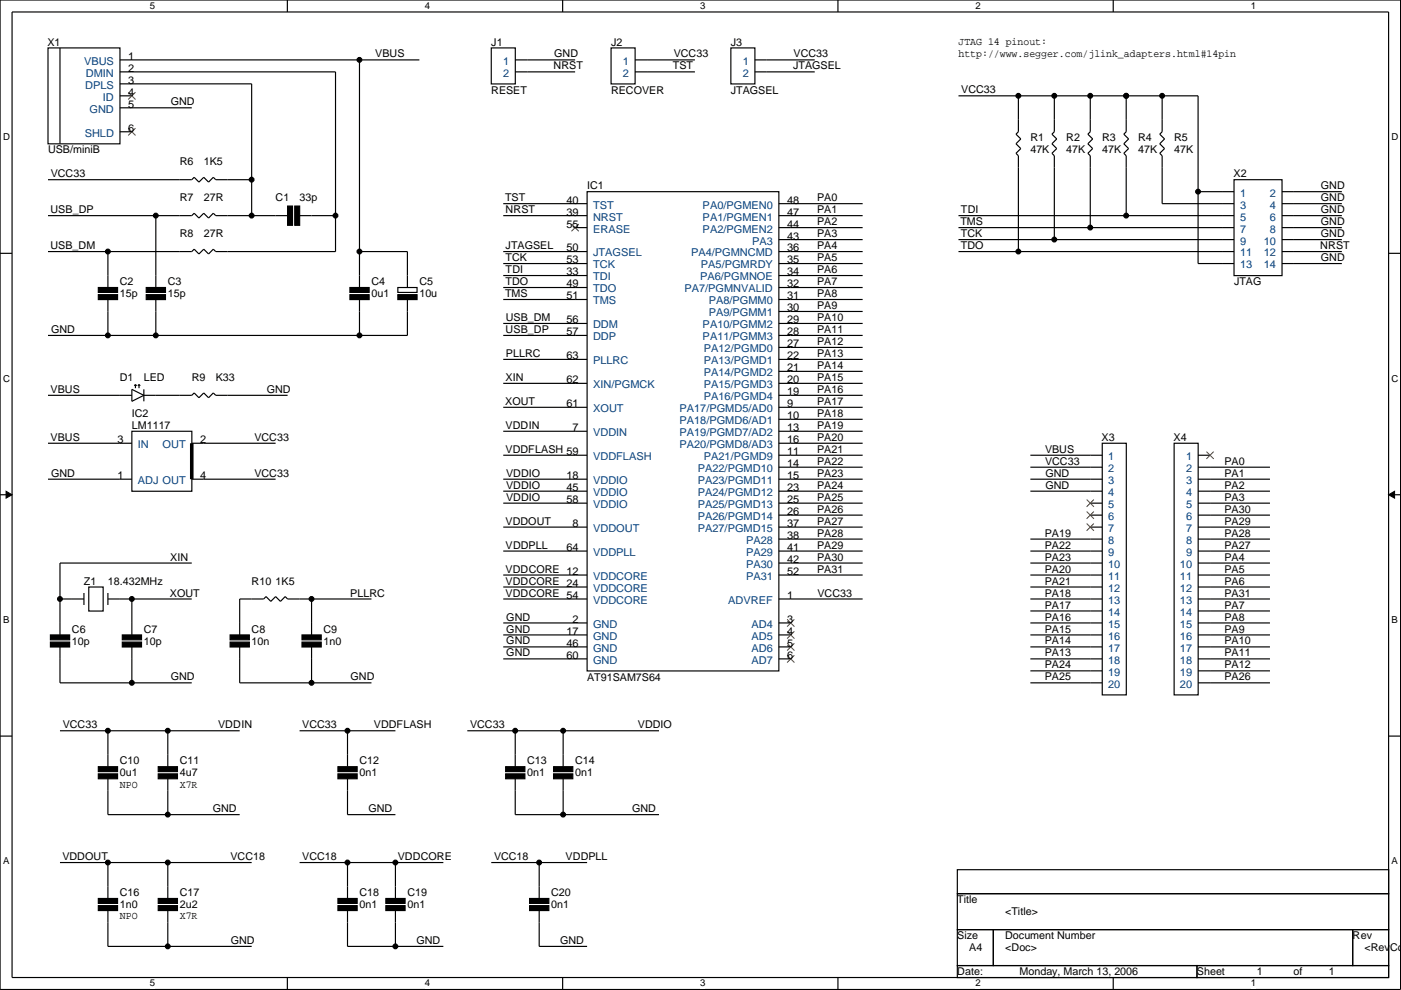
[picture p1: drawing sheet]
<svg xmlns="http://www.w3.org/2000/svg" width="297mm" height="210mm" viewBox="0 0 297 210" stroke-linecap="round" stroke-linejoin="round" font-family="sans-serif">
<path d="M0 0h297v209.8h-297zM2.6 2.5h291.8v204.8h-291.8z" fill="none" stroke="#000" stroke-width=".25"/>
<g fill="#fff">
<path d="M31.7 .3h1v2h-1z"/>
<path d="M31.7 207.5h1v2h-1z"/>
</g>
<path d="M60.9 0v2.5M60.9 207.3v2.5" fill="none" stroke="#000" stroke-width=".25"/>
<g fill="#fff">
<path d="M90.1 .3h1v2h-1z"/>
<path d="M90.1 207.5h1v2h-1z"/>
</g>
<path d="M119.3 0v2.5M119.3 207.3v2.5" fill="none" stroke="#000" stroke-width=".25"/>
<g fill="#fff">
<path d="M148.5 .3h1v2h-1z"/>
<path d="M148.5 207.5h1v2h-1z"/>
</g>
<path d="M177.7 0v2.5M177.7 207.3v2.5" fill="none" stroke="#000" stroke-width=".25"/>
<g fill="#fff">
<path d="M206.8 .3h1v2h-1z"/>
<path d="M206.8 207.5h1v2h-1z"/>
</g>
<path d="M236 0v2.5M236 207.3v2.5" fill="none" stroke="#000" stroke-width=".25"/>
<g fill="#fff">
<path d="M265.2 .3h1v2h-1z"/>
<path d="M265.2 207.5h1v2h-1z"/>
<path d="M.7 28.1h1.3v2h-1.3z"/>
<path d="M295 28.1h1.4v2h-1.4z"/>
<path d="M.7 79.3h1.3v2h-1.3z"/>
<path d="M295 79.3h1.4v2h-1.4z"/>
</g>
<path d="M0 53.7h2.6M294.4 53.7h2.6" fill="none" stroke="#000" stroke-width=".25"/>
<g fill="#fff">
<path d="M.7 130.5h1.2v2h-1.2z"/>
<path d="M295 130.5h1.2v2h-1.2z"/>
</g>
<path d="M0 104.9h2.6M294.4 104.9h2.6" fill="none" stroke="#000" stroke-width=".25"/>
<g fill="#000" stroke="#000" stroke-width=".21">
<path d="M1.3 104.2l1.3 .7-1.3 .7z" fill-rule="evenodd"/>
<path d="M294.4 104.9l1.3-.7v1.4z" fill-rule="evenodd"/>
</g>
<g fill="#fff">
<path d="M.7 181.6h1.2v2.1h-1.2z"/>
<path d="M295 181.6h1.2v2.1h-1.2z"/>
</g>
<g fill="none" stroke="#000" stroke-width=".25">
<path d="M10.2 10.2h15.2v20.3h-15.2zM12.7 10.2v20.3M25.4 17.8h28v27.9M25.4 15.2h45.7v38.1h-25.4l-.5-.5-1 1.1-1-1.1-1 1.1-1-1.1-.5 .5h-30.5M25.4 12.7h63.5M76.2 12.7v48.3M104.2 10.2h5.1v7.6h-5.1zM109.2 15.2h12.7M109.2 12.7h12.7M129.6 10.2h5.1v7.6h-5.1zM134.6 15.2h12.7M134.6 12.7h12.7"/>
<path d="M155 10.2h5.1v7.6h-5.1zM160 15.2h12.7M160 12.7h12.7M10.2 38.1h30.5l.5-.5 1 1 1-1 1 1 1-1 .5 .5h7.7M25.4 22.9h15.3M25.4 20.3h2.6M25.4 27.9h2.6M203.2 20.3h50.8v35.6h7.6M215.9 20.3v7.6l-.5 .6 1 1-1 1 1 1-1 1 .5 .5v20.3M223.5 20.3v7.6l-.5 .6 1 1-1 1 1 1-1 1 .5 .5v17.8M231.2 20.3v7.6l-.6 .6 1.1 1-1.1 1 1.1 1-1.1 1 .6 .5v15.3M238.8 20.3v7.6l-.5 .6 1 1-1 1 1 1-1 1 .5 .5v12.7"/>
<path d="M246.4 20.3v7.6l-.5 .6 1 1-1 1 1 1-1 1 .5 .5v10.2h15.2M261.6 38.1h10.2v20.3h-10.2zM10.2 45.7h30.5l.5-.5 1 1 1-1 1 1 1-1 .5 .5h15.3M22.9 53.3v7.7M33 45.7v15.3M63.5 45.7h7.6M76.2 53.3h10.2v7.7M106.7 45.7h17.8M106.7 53.3h17.8M106.7 43.2h17.8M106.7 55.9h17.8M106.7 58.4h17.8"/>
<path d="M121.9 48.3h2.6M124.5 40.6h40.6v101.7h-40.6zM165.1 45.7h17.8M165.1 53.3h17.8M165.1 43.2h17.8M165.1 48.3h17.8M165.1 50.8h17.8M165.1 55.9h17.8M165.1 58.4h17.8M203.2 45.7h58.4M203.2 53.3h58.4M203.2 48.3h58.4"/>
<path d="M203.2 50.8h58.4M254 40.6h7.6M271.8 45.7h12.7M271.8 53.3h12.7M271.8 43.2h12.7M271.8 48.3h12.7M271.8 50.8h12.7M271.8 55.9h12.7M271.8 40.6h12.7M22.9 63.5v7.6M33 63.5v7.6M76.2 63.5v7.6"/>
<path d="M84.3 61h4.1v1h-4.1zM86.4 63.5v7.6h-76.2M106.7 76.2h17.8M106.7 68.6h17.8M106.7 71.1h17.8M106.7 61h17.8M106.7 63.5h17.8M165.1 76.2h17.8M165.1 68.6h17.8M165.1 71.1h17.8M165.1 78.7h17.8M165.1 73.7h17.8"/>
<path d="M165.1 61h17.8M165.1 63.5h17.8M165.1 66h17.8M10.2 94h17.8M10.2 83.8h17.8M28 91.4h12.7v12.8h-12.7zM28 82.6l2.5 1.2-2.5 1.3zM28.7 81.5v.8M28.7 81.5l-.2 .3M28.7 81.5l.3 .3M29.5 81.5v.8M29.5 81.5l-.3 .3"/>
<path d="M29.5 81.5l.2 .3M30.5 83.8h10.2l.5-.5 1 1 1-1 1 1 1-1 .5 .5h15.3M30.5 82.6v2.5M40.7 94h17.7M106.7 81.3h17.8M106.7 86.4h17.8M106.7 91.4h17.8M106.7 96.5h17.8M165.1 81.3h17.8M165.1 86.4h17.8M165.1 91.4h17.8M165.1 96.5h17.8"/>
<path d="M165.1 88.9h17.8M165.1 94h17.8M165.1 83.8h17.8M165.1 99.1h17.8M218.5 96.5h15.2M218.5 99.1h15.2M233.7 94h5.1v53.3h-5.1zM248.9 94h5.1v53.3h-5.1zM254 96.5h2.6M254 99.1h15.3M10.2 101.6h17.8M40.7 101.6h17.7"/>
<path d="M40.7 119.4h-28v15.2M106.7 106.7h17.8M106.7 101.6h17.8M106.7 116.8h17.8M106.7 111.8h17.8M106.7 104.1h17.8M165.1 106.7h17.8M165.1 101.6h17.8M165.1 116.8h17.8M165.1 111.8h17.8M165.1 104.1h17.8M165.1 119.4h17.8"/>
<path d="M165.1 109.2h17.8M165.1 114.3h17.8M218.5 101.6h15.2M218.5 116.8h15.2M218.5 104.1h15.2M218.5 119.4h15.2M218.5 114.3h15.2M231.2 106.7h2.5M231.2 111.8h2.5M231.2 109.2h2.5M254 106.7h15.3M254 101.6h15.3"/>
<path d="M254 116.8h15.3M254 111.8h15.3M254 104.1h15.3M254 119.4h15.3M254 109.2h15.3M254 114.3h15.3M12.7 127h5.1M12.7 137.2v7.6h28M17.8 125.7v2.6M18.8 124.5h3.1v5.1h-3.1zM22.9 125.7v2.6M22.9 127h17.8"/>
<path d="M28 127v7.6M28 137.2v7.6M50.8 137.2v7.6h28M66.1 127v7.6M66.1 137.2v7.6M78.8 127h-17.8l-.5-.5-1 1-1.1-1-1 1-1-1-.5 .5h-5.1v7.6M106.7 132.1h17.8M106.7 139.7h17.8M106.7 137.2h17.8M106.7 134.6h17.8M106.7 121.9h17.8M106.7 124.5h17.8"/>
<path d="M106.7 127h17.8M165.1 132.1h2.6M165.1 139.7h2.6M165.1 137.2h2.6M165.1 134.6h2.6M165.1 121.9h17.8M165.1 127h17.8M218.5 132.1h15.2M218.5 139.7h15.2M218.5 137.2h15.2M218.5 134.6h15.2M218.5 121.9h15.2"/>
<path d="M218.5 124.5h15.2M218.5 127h15.2M218.5 129.5h15.2M254 132.1h15.3M254 139.7h15.3M254 137.2h15.3M254 134.6h15.3M254 121.9h15.3M254 124.5h15.3M254 127h15.3M254 129.5h15.3M0 156.1h2.6"/>
<path d="M12.7 154.9h38.1M22.9 154.9v7.7M35.6 154.9v7.7M63.5 154.9h20.3M73.7 154.9v7.7M99.1 154.9h40.6M109.2 154.9v7.7M119.4 154.9v7.7M218.5 144.8h15.2M218.5 142.2h15.2M254 144.8h15.3M254 142.2h15.3"/>
<path d="M294.4 156.1h2.6M22.9 165.1v7.6h27.9M35.6 165.1v7.6M73.7 165.1v7.6h10.1M109.2 165.1v7.6h30.5M119.4 165.1v7.6M12.7 182.9h40.7M22.9 182.9v7.6M22.9 193v7.7h30.5M35.6 182.9v7.6M35.6 193v7.7M63.5 182.9h30.5"/>
<path d="M73.7 182.9v7.6M73.7 193v7.7h20.3M83.8 182.9v7.6M83.8 193v7.7M104.2 182.9h20.3M114.3 182.9v7.6M114.3 193v7.7h10.2M203 184.4h91.4v5.1h-91.4zM203 189.5h91.4v7.6h-91.4zM203 197.1h7.6v7.6h-7.6zM210.6 197.1h76.2v7.6h-76.2zM286.8 197.1h7.6v7.6h-7.6z"/>
<path d="M203 204.7h50.8v2.6h-50.8zM253.8 204.7h40.6v2.6h-40.6z"/>
</g>
<g fill="#000" stroke="#000" stroke-width=".25">
<path d="M61 43.7h1v4.1h-1zM62.5 43.7h1v4.1h-1zM20.8 62.5h4.1v1h-4.1zM20.8 61h4.1v1h-4.1zM31 62.5h4.1v1h-4.1zM31 61h4.1v1h-4.1zM74.2 62.5h4.1v1h-4.1zM74.2 61h4.1v1h-4.1zM84.3 62.5h4.1v1h-4.1zM10.7 136.1h4.1v1.1h-4.1zM10.7 134.6h4.1v1.1h-4.1zM25.9 136.1h4.1v1.1h-4.1z"/>
<path d="M25.9 134.6h4.1v1.1h-4.1zM48.8 136.1h4.1v1.1h-4.1zM48.8 134.6h4.1v1.1h-4.1zM64 136.1h4.1v1.1h-4.1zM64 134.6h4.1v1.1h-4.1zM20.8 164.1h4.1v1h-4.1zM20.8 162.6h4.1v1h-4.1zM33.5 164.1h4.1v1h-4.1zM33.5 162.6h4.1v1h-4.1zM71.6 164.1h4.1v1h-4.1zM71.6 162.6h4.1v1h-4.1zM107.2 164.1h4.1v1h-4.1z"/>
<path d="M107.2 162.6h4.1v1h-4.1zM117.4 164.1h4v1h-4zM117.4 162.6h4v1h-4zM20.8 192h4.1v1.1h-4.1zM20.8 190.5h4.1v1h-4.1zM33.5 192h4.1v1.1h-4.1zM33.5 190.5h4.1v1h-4.1zM71.6 192h4.1v1.1h-4.1zM71.6 190.5h4.1v1h-4.1zM81.8 192h4.1v1.1h-4.1zM81.8 190.5h4.1v1h-4.1zM112.3 192h4.1v1.1h-4.1z"/>
<path d="M112.3 190.5h4.1v1h-4.1z"/>
<circle cx="76.2" cy="12.7" r=".5"/>
<circle cx="53.3" cy="38.1" r=".5"/>
<circle cx="215.9" cy="20.3" r=".5"/>
<circle cx="223.5" cy="20.3" r=".5"/>
<circle cx="231.1" cy="20.3" r=".5"/>
<circle cx="238.8" cy="20.3" r=".5"/>
<circle cx="246.4" cy="20.3" r=".5"/>
<circle cx="22.9" cy="53.3" r=".5"/>
<circle cx="33" cy="45.7" r=".5"/>
<circle cx="53.3" cy="45.7" r=".5"/>
<circle cx="71.1" cy="45.7" r=".5"/>
<circle cx="76.2" cy="53.3" r=".5"/>
<circle cx="215.9" cy="53.3" r=".5"/>
<circle cx="223.5" cy="50.8" r=".5"/>
<circle cx="231.1" cy="48.3" r=".5"/>
<circle cx="238.8" cy="45.7" r=".5"/>
<circle cx="254" cy="40.6" r=".5"/>
<circle cx="22.9" cy="71.1" r=".5"/>
<circle cx="33" cy="71.1" r=".5"/>
<circle cx="76.2" cy="71.1" r=".5"/>
<circle cx="12.7" cy="127" r=".5"/>
<circle cx="27.9" cy="127" r=".5"/>
<circle cx="66" cy="127" r=".5"/>
<circle cx="22.9" cy="154.9" r=".5"/>
<circle cx="27.9" cy="144.8" r=".5"/>
<circle cx="35.6" cy="154.9" r=".5"/>
<circle cx="66" cy="144.8" r=".5"/>
<circle cx="73.7" cy="154.9" r=".5"/>
<circle cx="109.2" cy="154.9" r=".5"/>
<circle cx="119.4" cy="154.9" r=".5"/>
<circle cx="35.6" cy="172.7" r=".5"/>
<circle cx="119.4" cy="172.7" r=".5"/>
<circle cx="22.9" cy="182.9" r=".5"/>
<circle cx="35.6" cy="182.9" r=".5"/>
<circle cx="73.7" cy="182.9" r=".5"/>
<circle cx="83.8" cy="182.9" r=".5"/>
<circle cx="114.3" cy="182.9" r=".5"/>
<circle cx="35.6" cy="200.7" r=".5"/>
<circle cx="83.8" cy="200.7" r=".5"/>
</g>
<g fill="none" stroke="#804000" stroke-width=".21">
<path d="M27.2 19.6l1.5 1.5M28.7 19.6l-1.5 1.5M27.2 27.2l1.5 1.5M28.7 27.2l-1.5 1.5M121.2 47.5l1.5 1.5M122.7 47.5l-1.5 1.5M255.8 95.8l1.5 1.5M257.3 95.8l-1.5 1.5M230.4 105.9l1.5 1.6M230.4 108.5l1.5 1.5M230.4 111l1.5 1.5M231.9 105.9l-1.5 1.6"/>
<path d="M231.9 108.5l-1.5 1.5M231.9 111l-1.5 1.5M166.9 131.3l1.5 1.6M166.9 133.9l1.5 1.5M166.9 136.4l1.5 1.5M166.9 138.9l1.5 1.6M168.4 131.3l-1.5 1.6M168.4 133.9l-1.5 1.5M168.4 136.4l-1.5 1.5M168.4 138.9l-1.5 1.6"/>
</g>
<path d="M40.7 94v7.6" fill="none" stroke="#000" stroke-width=".76" stroke-linecap="butt"/>
<g font-size="2.3">
<text x="10.1" y="9.7">X1</text>
<text x="104.2" y="9.7">J1</text>
<text x="129.6" y="9.7">J2</text>
<text x="155" y="9.7">J3</text>
<text x="203.2" y="9.5">JTAG 14 pinout:</text>
<text x="27.2" y="12.7">1</text>
<text x="27.2" y="15.2">2</text>
<text x="27.2" y="17.8">3</text>
<text x="79.6" y="12.2">VBUS</text>
<text x="117.4" y="14.7">NRST</text>
<text x="117.5" y="12.2">GND</text>
<text x="142.7" y="14.7">TST</text>
<text x="142.8" y="12.2">VCC33</text>
<text x="168.2" y="14.7">JTAGSEL</text>
<text x="168.2" y="12.2">VCC33</text>
<text x="203.2" y="12.1">http://www.segger.com/jlink_adapters.html#14pin</text>
<text x="27.2" y="20.3">4</text>
<text x="27.2" y="22.8">5</text>
<text x="36.2" y="22.3">GND</text>
<text x="104.2" y="19.8">RESET</text>
<text x="129.6" y="19.8">RECOVER</text>
<text x="155" y="19.8">JTAGSEL</text>
<text x="203.8" y="19.8">VCC33</text>
<text x="27.2" y="27.9">6</text>
<text x="218.5" y="30">R1</text>
<text x="226.1" y="30">R2</text>
<text x="233.7" y="30">R3</text>
<text x="241.3" y="30">R4</text>
<text x="248.9" y="30">R5</text>
<text x="10.2" y="32.5">USB/miniB</text>
<text x="38.1" y="35.1">R6</text>
<text x="43.2" y="35.1">1K5</text>
<text x="218.5" y="32.5">47K</text>
<text x="226.1" y="32.5">47K</text>
<text x="233.7" y="32.5">47K</text>
<text x="241.3" y="32.5">47K</text>
<text x="248.9" y="32.5">47K</text>
<text x="10.8" y="37.6">VCC33</text>
<text x="124.5" y="40.1">IC1</text>
<text x="261.5" y="37.6">X2</text>
<text x="280.1" y="40.1">GND</text>
<text x="10.7" y="45.2">USB_DP</text>
<text x="38.1" y="42.7">R7</text>
<text x="43.2" y="42.7">27R</text>
<text x="58.4" y="42.7">C1</text>
<text x="63.5" y="42.7">33p</text>
<text x="107.1" y="42.7">TST</text>
<text x="107.2" y="45.2">NRST</text>
<text x="120.1" y="45.7">39</text>
<text x="120.1" y="43.2">40</text>
<text x="166.9" y="45.7">47</text>
<text x="166.9" y="43.2">48</text>
<text x="173.2" y="42.7">PA0</text>
<text x="173.2" y="45.2">PA1</text>
<text x="173.2" y="47.7">PA2</text>
<text x="203.6" y="47.7">TMS</text>
<text x="203.7" y="45.2">TDI</text>
<text x="280.1" y="42.7">GND</text>
<text x="280.1" y="45.2">GND</text>
<text x="280.1" y="47.7">GND</text>
<text x="10.7" y="52.8">USB_DM</text>
<text x="38.1" y="50.3">R8</text>
<text x="43.2" y="50.3">27R</text>
<text x="107.2" y="52.8">JTAGSEL</text>
<text x="120.1" y="53.3">50</text>
<text x="120.1" y="48.2">55</text>
<text x="166.9" y="53.3">36</text>
<text x="166.9" y="50.8">43</text>
<text x="166.9" y="48.2">44</text>
<text x="173.2" y="50.3">PA3</text>
<text x="173.2" y="52.8">PA4</text>
<text x="203.7" y="50.3">TCK</text>
<text x="203.7" y="52.8">TDO</text>
<text x="279.9" y="52.8">NRST</text>
<text x="280.1" y="50.3">GND</text>
<text x="107.2" y="55.4">TCK</text>
<text x="107.2" y="57.9">TDI</text>
<text x="120.1" y="58.4">33</text>
<text x="120.1" y="55.9">53</text>
<text x="166.9" y="58.4">34</text>
<text x="166.9" y="55.9">35</text>
<text x="173.2" y="55.4">PA5</text>
<text x="173.2" y="57.9">PA6</text>
<text x="280.1" y="55.4">GND</text>
<text x="25.4" y="60.5">C2</text>
<text x="25.4" y="63">15p</text>
<text x="35.6" y="60.5">C3</text>
<text x="35.6" y="63">15p</text>
<text x="78.8" y="60.5">C4</text>
<text x="78.8" y="63">0u1</text>
<text x="88.9" y="60.5">C5</text>
<text x="88.9" y="63">10u</text>
<text x="107.1" y="63">TMS</text>
<text x="107.2" y="60.4">TDO</text>
<text x="120.1" y="60.9">49</text>
<text x="120.1" y="63.5">51</text>
<text x="166.9" y="63.5">31</text>
<text x="166.9" y="60.9">32</text>
<text x="173.2" y="60.4">PA7</text>
<text x="173.2" y="63">PA8</text>
<text x="173.2" y="65.5">PA9</text>
<text x="261.6" y="60.5">JTAG</text>
<text x="10.8" y="70.6">GND</text>
<text x="107.2" y="70.6">USB_DP</text>
<text x="107.2" y="68.1">USB_DM</text>
<text x="120.1" y="68.6">56</text>
<text x="120.1" y="71.1">57</text>
<text x="166.9" y="71.1">28</text>
<text x="166.9" y="68.6">29</text>
<text x="166.9" y="66">30</text>
<text x="173.2" y="68.1">PA10</text>
<text x="173.2" y="70.6">PA11</text>
<text x="107.3" y="75.7">PLLRC</text>
<text x="120.1" y="76.2">63</text>
<text x="166.9" y="76.2">22</text>
<text x="166.9" y="73.6">27</text>
<text x="173.2" y="75.7">PA13</text>
<text x="173.2" y="73.1">PA12</text>
<text x="10.7" y="83.3">VBUS</text>
<text x="25.4" y="80.8">D1</text>
<text x="30.5" y="80.8">LED</text>
<text x="40.7" y="80.8">R9</text>
<text x="45.7" y="80.8">K33</text>
<text x="56.6" y="83.3">GND</text>
<text x="107.2" y="80.8">XIN</text>
<text x="120.1" y="81.3">62</text>
<text x="166.9" y="83.8">19</text>
<text x="166.9" y="81.3">20</text>
<text x="166.9" y="78.7">21</text>
<text x="173.2" y="83.3">PA16</text>
<text x="173.2" y="80.8">PA15</text>
<text x="173.2" y="78.2">PA14</text>
<text x="28" y="88.4">IC2</text>
<text x="107.1" y="85.8">XOUT</text>
<text x="120.1" y="86.3">61</text>
<text x="166.9" y="86.3">9</text>
<text x="166.9" y="88.9">10</text>
<text x="173.2" y="85.8">PA17</text>
<text x="173.2" y="88.4">PA18</text>
<text x="10.7" y="93.5">VBUS</text>
<text x="24.9" y="94">3</text>
<text x="28" y="90.9">LM1117</text>
<text x="42.4" y="94">2</text>
<text x="53.9" y="93.5">VCC33</text>
<text x="107.2" y="90.9">VDDIN</text>
<text x="121.4" y="91.4">7</text>
<text x="166.9" y="91.4">13</text>
<text x="166.9" y="94">16</text>
<text x="173.2" y="90.9">PA19</text>
<text x="173.2" y="93.5">PA20</text>
<text x="233.6" y="93.5">X3</text>
<text x="248.8" y="93.5">X4</text>
<text x="10.8" y="101.1">GND</text>
<text x="24.9" y="101.6">1</text>
<text x="42.4" y="101.6">4</text>
<text x="53.9" y="101.1">VCC33</text>
<text x="107.2" y="96">VDDFLASH 59</text>
<text x="107.3" y="101.1">VDDIO</text>
<text x="120.1" y="101.6">18</text>
<text x="166.9" y="96.5">11</text>
<text x="166.9" y="99">14</text>
<text x="166.9" y="101.6">15</text>
<text x="173.2" y="96">PA21</text>
<text x="173.2" y="98.5">PA22</text>
<text x="173.2" y="101.1">PA23</text>
<text x="221.6" y="96">VBUS</text>
<text x="221.6" y="98.5">VCC33</text>
<text x="221.7" y="101.1">GND</text>
<text x="259.6" y="98.5">PA0</text>
<text x="259.6" y="101.1">PA1</text>
<text x="107.3" y="106.2">VDDIO</text>
<text x="107.3" y="103.6">VDDIO</text>
<text x="120.1" y="104.1">45</text>
<text x="120.1" y="106.7">58</text>
<text x="166.9" y="104.1">23</text>
<text x="166.9" y="106.7">25</text>
<text x="173.2" y="106.2">PA25</text>
<text x="173.2" y="103.6">PA24</text>
<text x="221.7" y="103.6">GND</text>
<text x="259.6" y="106.2">PA3</text>
<text x="259.6" y="103.6">PA2</text>
<text x="107.2" y="111.2">VDDOUT</text>
<text x="121.4" y="111.7">8</text>
<text x="166.9" y="109.2">26</text>
<text x="166.9" y="111.7">37</text>
<text x="173.2" y="108.7">PA26</text>
<text x="173.2" y="111.2">PA27</text>
<text x="173.2" y="113.8">PA28</text>
<text x="221.5" y="113.8">PA19</text>
<text x="259.6" y="111.2">PA29</text>
<text x="259.6" y="113.8">PA28</text>
<text x="259.6" y="108.7">PA30</text>
<text x="36.1" y="118.9">XIN</text>
<text x="107.2" y="116.3">VDDPLL</text>
<text x="120.1" y="116.8">64</text>
<text x="166.9" y="114.3">38</text>
<text x="166.9" y="116.8">41</text>
<text x="166.9" y="119.4">42</text>
<text x="173.2" y="116.3">PA29</text>
<text x="173.2" y="118.9">PA30</text>
<text x="221.5" y="116.3">PA22</text>
<text x="221.5" y="118.9">PA23</text>
<text x="259.6" y="118.9">PA4</text>
<text x="259.6" y="116.3">PA27</text>
<text x="17.8" y="124">Z1</text>
<text x="22.9" y="124">18.432MHz</text>
<text x="53.4" y="124">R10</text>
<text x="58.4" y="124">1K5</text>
<text x="107.2" y="121.4">VDDCORE 12</text>
<text x="107.2" y="123.9">VDDCORE 24</text>
<text x="166.9" y="121.9">52</text>
<text x="173.2" y="121.4">PA31</text>
<text x="221.5" y="123.9">PA21</text>
<text x="221.5" y="121.4">PA20</text>
<text x="259.6" y="121.4">PA5</text>
<text x="259.6" y="123.9">PA6</text>
<text x="36" y="126.5">XOUT</text>
<text x="74.3" y="126.5">PLLRC</text>
<text x="107.2" y="126.5">VDDCORE 54</text>
<text x="107.4" y="131.6">GND</text>
<text x="166.9" y="127">1</text>
<text x="173.3" y="126.5">VCC33</text>
<text x="221.5" y="131.6">PA16</text>
<text x="221.5" y="129">PA17</text>
<text x="221.5" y="126.5">PA18</text>
<text x="259.6" y="131.6">PA8</text>
<text x="259.6" y="129">PA7</text>
<text x="259.6" y="126.5">PA31</text>
<text x="15.3" y="134.1">C6</text>
<text x="15.3" y="136.7">10p</text>
<text x="30.5" y="134.1">C7</text>
<text x="30.5" y="136.7">10p</text>
<text x="53.4" y="134.1">C8</text>
<text x="53.4" y="136.7">10n</text>
<text x="68.6" y="134.1">C9</text>
<text x="68.6" y="136.7">1n0</text>
<text x="107.4" y="136.6">GND</text>
<text x="107.4" y="134.1">GND</text>
<text x="120.1" y="134.6">17</text>
<text x="120.1" y="137.1">46</text>
<text x="121.4" y="132.1">2</text>
<text x="166.9" y="132.1">3</text>
<text x="166.9" y="134.6">4</text>
<text x="166.9" y="137.1">5</text>
<text x="221.5" y="136.6">PA14</text>
<text x="221.5" y="134.1">PA15</text>
<text x="259.6" y="136.6">PA10</text>
<text x="259.6" y="134.1">PA9</text>
<text x="107.4" y="139.2">GND</text>
<text x="120.1" y="139.7">60</text>
<text x="166.9" y="139.7">6</text>
<text x="221.5" y="139.2">PA13</text>
<text x="221.5" y="141.7">PA24</text>
<text x="259.6" y="139.2">PA11</text>
<text x="259.6" y="141.7">PA12</text>
<text x="36.2" y="144.3">GND</text>
<text x="74.3" y="144.3">GND</text>
<text x="124.5" y="144.3">AT91SAM7S64</text>
<text x="221.5" y="144.3">PA25</text>
<text x="259.6" y="144.3">PA26</text>
<text x="13.3" y="154.4">VCC33</text>
<text x="46.2" y="154.4">VDDIN</text>
<text x="64.1" y="154.4">VCC33</text>
<text x="79.3" y="154.4">VDDFLASH</text>
<text x="99.7" y="154.4">VCC33</text>
<text x="135.3" y="154.4">VDDIO</text>
<text x="25.4" y="167">NPO</text>
<text x="25.4" y="162.1">C10</text>
<text x="25.4" y="164.6">0u1</text>
<text x="38.1" y="167">X7R</text>
<text x="38.1" y="162.1">C11</text>
<text x="38.1" y="164.6">4u7</text>
<text x="76.2" y="162.1">C12</text>
<text x="76.2" y="164.6">0n1</text>
<text x="111.8" y="162.1">C13</text>
<text x="111.8" y="164.6">0n1</text>
<text x="121.9" y="162.1">C14</text>
<text x="121.9" y="164.6">0n1</text>
<text x="45.1" y="172.2">GND</text>
<text x="78.1" y="172.2">GND</text>
<text x="134" y="172.2">GND</text>
<text x="13.2" y="182.4">VDDOUT</text>
<text x="48.9" y="182.4">VCC18</text>
<text x="64.1" y="182.4">VCC18</text>
<text x="84.3" y="182.4">VDDCORE</text>
<text x="104.7" y="182.4">VCC18</text>
<text x="119.9" y="182.4">VDDPLL</text>
<text x="25.4" y="190">C16</text>
<text x="38.1" y="190">C17</text>
<text x="76.2" y="190">C18</text>
<text x="86.4" y="190">C19</text>
<text x="116.9" y="190">C20</text>
<text x="203" y="191.5">Title</text>
<text x="25.4" y="194.9">NPO</text>
<text x="25.4" y="192.5">1n0</text>
<text x="38.1" y="194.9">X7R</text>
<text x="38.1" y="192.5">2u2</text>
<text x="76.2" y="192.5">0n1</text>
<text x="86.4" y="192.5">0n1</text>
<text x="116.9" y="192.5">0n1</text>
<text x="213.1" y="194.1">&lt;Title&gt;</text>
<text x="48.9" y="200.1">GND</text>
<text x="88.3" y="200.1">GND</text>
<text x="118.8" y="200.1">GND</text>
<text x="203" y="199.1">Size</text>
<text x="205.5" y="201.7">A4</text>
<text x="213.1" y="199.1">Document Number</text>
<text x="213.1" y="201.7">&lt;Doc&gt;</text>
<text x="286.8" y="199.1">Rev</text>
<text x="289.3" y="201.7">&lt;Rev</text>
<text x="294.7" y="201.7">Cod</text>
<text x="203" y="206.8">Date:</text>
<text x="216.2" y="206.8">Monday, March 13, 2006</text>
<text x="253.8" y="206.8">Sheet</text>
<text x="266.5" y="206.8">1</text>
<text x="274.3" y="206.8">of</text>
<text x="281.7" y="206.8">1</text>
</g>
<g font-size="2.3" fill="#004080">
<text x="17.8" y="13.7">VBUS</text>
<text x="18.2" y="16.3">DMIN</text>
<text x="106.7" y="13.7">1</text>
<text x="106.7" y="16.3">2</text>
<text x="132.1" y="13.7">1</text>
<text x="132.1" y="16.3">2</text>
<text x="157.5" y="13.7">1</text>
<text x="157.5" y="16.3">2</text>
<text x="18.1" y="18.8">DPLS</text>
<text x="19" y="23.9">GND</text>
<text x="21.8" y="21.4">ID</text>
<text x="18" y="29">SHLD</text>
<text x="262.9" y="41.7">1</text>
<text x="269.2" y="41.7">2</text>
<text x="125.7" y="46.8">NRST</text>
<text x="125.7" y="44.2">TST</text>
<text x="149" y="46.8">PA1/PGMEN1</text>
<text x="149" y="44.2">PA0/PGMEN0</text>
<text x="262.9" y="44.2">3</text>
<text x="262.9" y="46.8">5</text>
<text x="269.2" y="44.2">4</text>
<text x="269.2" y="46.8">6</text>
<text x="125.7" y="49.3">ERASE</text>
<text x="149" y="49.3">PA2/PGMEN2</text>
<text x="159.5" y="51.8">PA3</text>
<text x="262.9" y="49.3">7</text>
<text x="262.9" y="51.8">9</text>
<text x="268" y="51.8">10</text>
<text x="269.2" y="49.3">8</text>
<text x="125.7" y="59.5">TDI</text>
<text x="125.7" y="54.4">JTAGSEL</text>
<text x="125.7" y="56.9">TCK</text>
<text x="146.5" y="54.4">PA4/PGMNCMD</text>
<text x="148.4" y="59.5">PA6/PGMNOE</text>
<text x="148.6" y="56.9">PA5/PGMRDY</text>
<text x="262.9" y="54.4">11</text>
<text x="262.9" y="56.9">13</text>
<text x="268" y="54.4">12</text>
<text x="268" y="56.9">14</text>
<text x="125.7" y="62">TDO</text>
<text x="125.7" y="64.5">TMS</text>
<text x="145.1" y="62">PA7/PGMNVALID</text>
<text x="150.3" y="64.5">PA8/PGMM0</text>
<text x="125.7" y="69.6">DDM</text>
<text x="149" y="69.6">PA10/PGMM2</text>
<text x="150.3" y="67.1">PA9/PGMM1</text>
<text x="125.7" y="72.2">DDP</text>
<text x="125.7" y="77.2">PLLRC</text>
<text x="149" y="72.2">PA11/PGMM3</text>
<text x="149.2" y="77.2">PA13/PGMD1</text>
<text x="149.2" y="74.7">PA12/PGMD0</text>
<text x="125.7" y="82.3">XIN/PGMCK</text>
<text x="149.2" y="82.3">PA15/PGMD3</text>
<text x="149.2" y="79.8">PA14/PGMD2</text>
<text x="125.7" y="87.4">XOUT</text>
<text x="144.1" y="87.4">PA17/PGMD5/AD0</text>
<text x="144.1" y="89.9">PA18/PGMD6/AD1</text>
<text x="149.2" y="84.9">PA16/PGMD4</text>
<text x="29.2" y="95">IN</text>
<text x="34.5" y="95">OUT</text>
<text x="125.7" y="92.5">VDDIN</text>
<text x="144.1" y="92.5">PA19/PGMD7/AD2</text>
<text x="144.1" y="95">PA20/PGMD8/AD3</text>
<text x="125.7" y="97.6">VDDFLASH</text>
<text x="148" y="100.1">PA22/PGMD10</text>
<text x="149.2" y="97.6">PA21/PGMD9</text>
<text x="235" y="97.6">1</text>
<text x="235" y="100.1">2</text>
<text x="251.5" y="97.6">1</text>
<text x="251.5" y="100.1">2</text>
<text x="29.2" y="102.6">ADJ OUT</text>
<text x="125.7" y="102.6">VDDIO</text>
<text x="125.7" y="105.2">VDDIO</text>
<text x="125.7" y="107.7">VDDIO</text>
<text x="148" y="102.6">PA23/PGMD11</text>
<text x="148" y="105.2">PA24/PGMD12</text>
<text x="148" y="107.7">PA25/PGMD13</text>
<text x="235" y="102.6">3</text>
<text x="235" y="105.2">4</text>
<text x="235" y="107.7">5</text>
<text x="251.5" y="102.6">3</text>
<text x="251.5" y="105.2">4</text>
<text x="251.5" y="107.7">5</text>
<text x="125.7" y="112.8">VDDOUT</text>
<text x="148" y="110.3">PA26/PGMD14</text>
<text x="148" y="112.8">PA27/PGMD15</text>
<text x="235" y="110.3">6</text>
<text x="235" y="112.8">7</text>
<text x="251.5" y="110.3">6</text>
<text x="251.5" y="112.8">7</text>
<text x="125.7" y="117.9">VDDPLL</text>
<text x="158.2" y="115.3">PA28</text>
<text x="158.2" y="117.9">PA29</text>
<text x="235" y="115.3">8</text>
<text x="235" y="117.9">9</text>
<text x="251.5" y="115.3">8</text>
<text x="251.5" y="117.9">9</text>
<text x="125.7" y="123">VDDCORE</text>
<text x="125.7" y="125.5">VDDCORE</text>
<text x="158.2" y="120.4">PA30</text>
<text x="158.2" y="123">PA31</text>
<text x="235" y="120.4">10</text>
<text x="235" y="123">11</text>
<text x="235" y="125.5">12</text>
<text x="250.2" y="120.4">10</text>
<text x="250.2" y="123">11</text>
<text x="250.2" y="125.5">12</text>
<text x="125.7" y="128">VDDCORE</text>
<text x="154.4" y="128">ADVREF</text>
<text x="235" y="128">13</text>
<text x="235" y="130.6">14</text>
<text x="250.2" y="128">13</text>
<text x="250.2" y="130.6">14</text>
<text x="125.7" y="133.1">GND</text>
<text x="125.7" y="135.7">GND</text>
<text x="159.3" y="133.1">AD4</text>
<text x="159.3" y="135.7">AD5</text>
<text x="235" y="133.1">15</text>
<text x="235" y="135.7">16</text>
<text x="250.2" y="133.1">15</text>
<text x="250.2" y="135.7">16</text>
<text x="125.7" y="138.2">GND</text>
<text x="125.7" y="140.7">GND</text>
<text x="159.3" y="138.2">AD6</text>
<text x="159.3" y="140.7">AD7</text>
<text x="235" y="138.2">17</text>
<text x="235" y="140.7">18</text>
<text x="235" y="143.3">19</text>
<text x="250.2" y="138.2">17</text>
<text x="250.2" y="140.7">18</text>
<text x="250.2" y="143.3">19</text>
<text x="235" y="145.8">20</text>
<text x="250.2" y="145.8">20</text>
</g>
<g font-size="2">
<text x="31.7" y="1.9">5</text>
<text x="90.1" y="1.9">4</text>
<text x="148.5" y="1.9">3</text>
<text x="206.8" y="1.9">2</text>
<text x="265.2" y="1.9">1</text>
<text x=".7" y="29.7">D</text>
<text x="295" y="29.7">D</text>
<text x=".7" y="80.9">C</text>
<text x="295" y="80.9">C</text>
<text x=".7" y="132.1">B</text>
<text x="295" y="132.1">B</text>
<text x=".7" y="183.3">A</text>
<text x="295" y="183.3">A</text>
<text x="31.7" y="209.1">5</text>
<text x="90.1" y="209.1">4</text>
<text x="148.5" y="209.1">3</text>
<text x="206.8" y="209.1">2</text>
<text x="265.2" y="209.1">1</text>
</g>
</svg>
